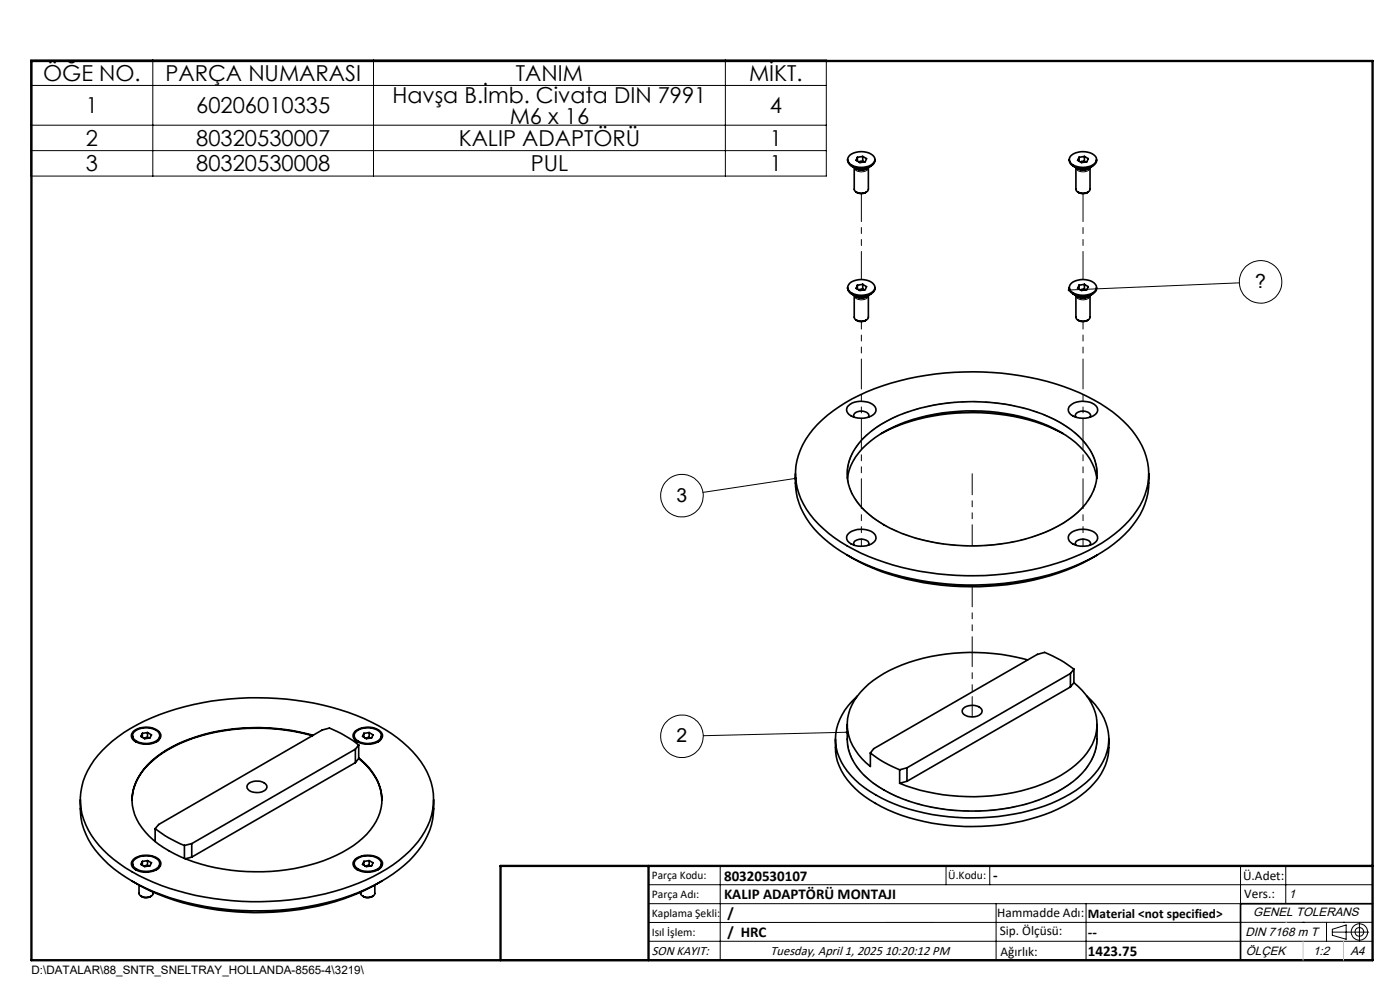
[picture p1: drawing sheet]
<svg xmlns="http://www.w3.org/2000/svg" width="297mm" height="210mm" viewBox="0 0 297 210" stroke-linecap="round" stroke-linejoin="round" font-family="sans-serif">
<g fill="none" stroke="#000" stroke-width=".35">
<path d="M179.8 33.8v.2a1.71 1.71 0 0 0 .9 1.2M180.3 32.9a4.1 4.1 0 0 1 5.1 .3 1.21 1.21 0 0 1-.7 1.8 4 4 0 0 1-4.6-.5 1.03 1.03 0 0 1 .2-1.6zM180.7 35.2a2.98 2.98 0 0 0 4 0M181.2 35.6v4.5l.4 .6M181.4 35.7a2.28 2.28 0 0 0 2.6 0M181.9 33.4v.8M182.5 34.3l-.3 .1M182.5 34.3l.7 .1M183 33.2l.8 .4-.2 .7-1.2 .2-.8-.5 .3-.6M183 33.2l-1.1 .2M183 34.2l.3 .2M183 33.2v1"/>
<path d="M183 34.2l-.5 .1M184.2 35.6v4.5a1.68 1.68 0 0 1-2.6 .6M185.6 33.8a2.08 2.08 0 0 1-2.3 1.9h-1.2l-1.4-.5M226.8 33.8v.2a1.47 1.47 0 0 0 .9 1.2M227 33.2a4 4 0 0 1 5.4 0 1.21 1.21 0 0 1-.6 1.8 4.1 4.1 0 0 1-4.8-.5 1.06 1.06 0 0 1 0-1.3zM227.7 35.2a2.98 2.98 0 0 0 4.1 0M228.2 35.6v4.5l.5 .6M228.4 35.7a2.28 2.28 0 0 0 2.7 0M228.9 33.4v.8M229.2 34.4l.3-.1zM230 34.2l.3 .2-.8-.1M230 33.2v1"/>
<path d="M230 33.2l.9 .4-.3 .7-1.2 .2-.8-.5 .3-.6M230 33.2l-1.1 .2M230 34.2l-.5 .1M231.2 35.6v4.5a1.68 1.68 0 0 1-2.5 .6M232.6 33.8a2.08 2.08 0 0 1-2.3 1.9h-1.1l-1.5-.5M181.6 40.7a1.9 1.9 0 0 0 2.2 0M228.7 40.7a1.9 1.9 0 0 0 2.1 0M179.8 61v.2a1.57 1.57 0 0 0 .9 1.2M180.3 60a4.1 4.1 0 0 1 5.1 .4 1.18 1.18 0 0 1-.7 1.8 4.1 4.1 0 0 1-4.6-.6 1.07 1.07 0 0 1 .2-1.6zM180.7 62.4a2.98 2.98 0 0 0 4 0M181.2 62.7v4.6l.2 .4 .2 .2M181.4 62.8a2.13 2.13 0 0 0 2.6 0"/>
<path d="M181.6 67.9a1.9 1.9 0 0 0 2.2 0M181.9 60.5v.8M182.5 61.4l-.3 .1M182.5 61.4l.7 .1M183 60.3v1M183 60.3l.8 .5-.2 .6-1.2 .2-.8-.4 .3-.7M183 60.3l-1.1 .2M183 61.3l.3 .2M183 61.3l-.5 .1M184.2 62.7v4.6a1.71 1.71 0 0 1-2.6 .6M185.6 61a2.08 2.08 0 0 1-2.3 1.8h-1.2l-1.4-.4M226.8 61v.2a1.37 1.37 0 0 0 .9 1.2"/>
<path d="M227.3 60a4.1 4.1 0 0 1 5.1 .4 1.18 1.18 0 0 1-.6 1.8 4.1 4.1 0 0 1-4.8-.6 1.12 1.12 0 0 1 .3-1.6zM227.7 62.4a2.98 2.98 0 0 0 4.1 0M228.2 62.7v4.6l.2 .4 .3 .2M228.4 62.8a2.13 2.13 0 0 0 2.7 0M228.7 67.9a1.9 1.9 0 0 0 2.1 0M228.9 60.5v.8M229.5 61.4l-.3 .1M229.5 61.4l.8 .1M230 60.3l.9 .5-.3 .6-1.2 .2-.8-.4 .3-.7M230 60.3l-1.1 .2M230 61.3l.3 .2M230 60.3v1"/>
<path d="M230 61.3l-.5 .1M231.2 62.7v4.6a1.71 1.71 0 0 1-2.5 .6M232.6 61a2.08 2.08 0 0 1-2.3 1.8h-1.1l-1.5-.4M173.4 90.1a36.6 36.6 0 0 1 17.5-9.3 61.3 61.3 0 0 1 38.1 2.5 27.3 27.3 0 0 1 12.7 10.2 13.4 13.4 0 0 1-1.3 15.9 32.4 32.4 0 0 1-16.1 10 60.8 60.8 0 0 1-41.6-2 26.3 26.3 0 0 1-12.2-10.4 13.5 13.5 0 0 1 2-15.9zM179.8 86.3a4.2 4.2 0 0 1 5.9 .1 1.36 1.36 0 0 1-.9 1.9 4.4 4.4 0 0 1-5-.7 1.16 1.16 0 0 1 0-1.3zM181.2 88.5a.78 .78 0 0 1 .7-1.2 1.81 1.81 0 0 1 2.4 .9l-.1 .3M182.9 93.2a28.1 28.1 0 0 1 15.4-7.3 42.5 42.5 0 0 1 25.4 3.1 16.6 16.6 0 0 1 8.5 8.3 9.9 9.9 0 0 1-2.7 10.5 28.2 28.2 0 0 1-15.3 7.3 42.4 42.4 0 0 1-25.5-3.1 18.1 18.1 0 0 1-8-7.4 9.8 9.8 0 0 1 2.2-11.4zM187 92a43.7 43.7 0 0 1 29.6-3.3l4.7 1.4 4.2 1.9M227.1 86a4.3 4.3 0 0 1 5.6 .4 1.36 1.36 0 0 1-.9 1.9 4.4 4.4 0 0 1-4.9-.7 1.13 1.13 0 0 1 .2-1.6zM228.2 88.5a.78 .78 0 0 1 .7-1.2 1.81 1.81 0 0 1 2.5 .9l-.2 .3M168.7 100.5a16 16 0 0 0 6 13.7 28.3 28.3 0 0 0 5 3.5M179.7 117.7a51.9 51.9 0 0 0 30 6.6 48.9 48.9 0 0 0 23-6.6"/>
<path d="M179.8 101.5a12.7 12.7 0 0 1 6-8.8 37.5 37.5 0 0 1 22.6-5.5 33.7 33.7 0 0 1 19.8 6.7 11.8 11.8 0 0 1 4.5 7.6M180.1 113.1a4.3 4.3 0 0 1 5.6 .4 1.41 1.41 0 0 1-.9 1.9 4.4 4.4 0 0 1-5-.6 1.18 1.18 0 0 1 .3-1.7zM181.2 115.7a.78 .78 0 0 1 .7-1.2l.8-.1 .8 .1a.78 .78 0 0 1 .7 1.2M227.1 113.1a4.3 4.3 0 0 1 5.6 .4 1.41 1.41 0 0 1-.9 1.9 4.4 4.4 0 0 1-4.9-.6 1.18 1.18 0 0 1 .2-1.7zM228.2 115.7a.78 .78 0 0 1 .7-1.2l.8-.1 .8 .1a.78 .78 0 0 1 .7 1.2M243.7 100.5a15.5 15.5 0 0 1-5.2 12.9 39.3 39.3 0 0 1-19.7 9.4 60.3 60.3 0 0 1-36.1-3.5l-3-1.6M218 140a43 43 0 0 0-29.3 2.2 16.8 16.8 0 0 0-8.4 8.3 9.9 9.9 0 0 0 2.5 10.4l1.8 1.7v-2.9M21.7 159.2a36.7 36.7 0 0 1 17.4-9.3 61.3 61.3 0 0 1 38.1 2.5 26.4 26.4 0 0 1 13.4 11.4 13.8 13.8 0 0 1-2.8 15.8 35.7 35.7 0 0 1-17 9.5 61.1 61.1 0 0 1-38.2-1.9 29.1 29.1 0 0 1-13.2-10 13.5 13.5 0 0 1 1.4-17zM28.1 156.1a1.24 1.24 0 0 0 .8 1.3M28.3 155.1a4.3 4.3 0 0 1 5.7 .4 1.54 1.54 0 0 1-1.4 2.1 4.5 4.5 0 0 1-4.5-.8 1.18 1.18 0 0 1 .2-1.7zM28.3 155.4a4 4 0 0 1 5.4 0 1.37 1.37 0 0 1-1.1 2 3.7 3.7 0 0 1-4.4-1v-.7zM30.2 155.6v.8"/>
<path d="M30.7 156.5l-.2 .1M30.7 156.5l.8 .1M30.7 156.5l-.3 .1M31.3 155.4v1M31.3 155.4l.8 .5-.3 .6-1.1 .2-.8-.5 .3-.6M31.3 155.4l-1.1 .2M31.3 156.4l.2 .2M31.3 156.4l-.6 .1M33.9 156.1v.1a1.35 1.35 0 0 1-.8 1.2M66.3 156.1a42.5 42.5 0 0 0-29.3 2.2 15.8 15.8 0 0 0-8.7 9.2l-.3 2.2M66.4 156a43.4 43.4 0 0 0-28.7 1.8 16.5 16.5 0 0 0-9.3 9.2 9.7 9.7 0 0 0 2.4 9.5 25.5 25.5 0 0 0 13.4 7.2 41.9 41.9 0 0 0 28.4-2.9 14.8 14.8 0 0 0 8.3-9.5 10.4 10.4 0 0 0-3.5-9.4l-1.3-1.1M75.1 156.1a1.27 1.27 0 0 0 .8 1.3"/>
<path d="M75.4 155.1a4.3 4.3 0 0 1 5.6 .4 1.54 1.54 0 0 1-1.3 2.1 4.5 4.5 0 0 1-4.6-.8 1.18 1.18 0 0 1 .3-1.7zM75.4 155.4a4 4 0 0 1 5.3 0 1.34 1.34 0 0 1-1.1 2 3.7 3.7 0 0 1-4.4-1v-.7zM75.4 158.9l-34.7 20.1M75.4 158.9v2.9M76.1 158a26.3 26.3 0 0 0-6.2-3.6l-1.6 .5-34.6 20-.8 .9M76.1 158v2.9M76.1 158l-.7 .9M77.2 155.6v.8M77.5 156.6l.3-.1zM78.3 156.4l.2 .2-.7-.1M78.3 155.4v1M78.3 155.4l.8 .5-.3 .6-1.1 .2-.8-.5 .3-.6"/>
<path d="M78.3 155.4l-1.1 .2M78.3 156.4l-.5 .1M80.9 156.1v.1a1.55 1.55 0 0 1-.7 1.2M177.2 156.8a12.6 12.6 0 0 0 5.1 11.3 36.2 36.2 0 0 0 20.6 7.1 44.2 44.2 0 0 0 22.9-4.3 17.7 17.7 0 0 0 8.7-8.6 12 12 0 0 0 .7-5.5M179.7 153.7a16.6 16.6 0 0 0 .6 6.2 16.1 16.1 0 0 0 8.4 8.3 42.2 42.2 0 0 0 34.4 .3 16.3 16.3 0 0 0 9.2-9.1 15.4 15.4 0 0 0 .4-5.7M181.9 147.7a11.7 11.7 0 0 0-4.2 12 16.7 16.7 0 0 0 8 8.9 43.8 43.8 0 0 0 27.7 4.4 33.2 33.2 0 0 0 17-7 12.1 12.1 0 0 0 4.7-10.6 13 13 0 0 0-4.5-7.7M184.6 159.7a24.7 24.7 0 0 0 6.3 3.6M204.4 150.3a2.85 2.85 0 0 1 3.8 .2 1.1 1.1 0 0 1-1 1.4 2.57 2.57 0 0 1-3-.8v-.6zM227.1 145.7l-34.7 20M227.1 142.9l-34.7 20M227.1 142.9v2.8M227.8 144.8a11.8 11.8 0 0 1 4.9 9.2 12.2 12.2 0 0 1-5.5 9 34.3 34.3 0 0 1-18.8 5.9 41.2 41.2 0 0 1-17.5-2.8"/>
<path d="M227.8 141.9a24.7 24.7 0 0 0-6.2-3.5l-1.5 .4-34.8 20-.7 .9M227.8 141.9v2.9M227.8 144.8l-.7 .9M227.8 141.9l-.7 1M17 169.6a16.1 16.1 0 0 0 6 13.7l2.3 1.9 2.7 1.7M32.9 175.8a24.7 24.7 0 0 0 6.2 3.5M32.9 175.8v2.7M39.1 179.3v2.8M40.7 179l-1.6 .3M40.7 179v2.8M52.6 166.3a2.95 2.95 0 0 1 3.9 .2 1.1 1.1 0 0 1-1 1.5 2.65 2.65 0 0 1-3.1-.9l.1-.5zM75.4 161.8l-34.7 20"/>
<path d="M76.1 160.9a11.4 11.4 0 0 1 4.9 8.8M76.1 160.9l-.7 .9M92 169.6a16.2 16.2 0 0 1-6.2 13.9 42.3 42.3 0 0 1-20.6 8.8 60.1 60.1 0 0 1-34.2-3.9l-3-1.5M190.9 163.3v2.8M192.4 165.7l-1.5 .4M192.4 162.9l-1.5 .4M192.4 162.9v2.8M28 186.9a52.7 52.7 0 0 0 30 6.6 48.9 48.9 0 0 0 23-6.6M28.1 183.2a1.24 1.24 0 0 0 .8 1.3M28.3 182.3a4.3 4.3 0 0 1 5.7 .4 1.36 1.36 0 0 1-.9 1.8 4.4 4.4 0 0 1-5-.6 1.18 1.18 0 0 1 .2-1.6zM28.3 182.6a4 4 0 0 1 5.4 0 1.35 1.35 0 0 1-1.1 2 3.6 3.6 0 0 1-4.4-1.1v-.6zM29.5 187.7v2l.5 .4"/>
<path d="M30 190.1a1.9 1.9 0 0 0 2.1 0M30.2 182.7v.8M30.5 183.7h1M31.3 182.6l.8 .4-.3 .6-1.1 .2-.8-.4 .3-.7M31.3 182.6l-1.1 .1M31.3 183.6l.2 .1M31.3 182.6v1M31.3 183.6l-.9 .1M32.5 189.3a1.09 1.09 0 0 1-1.5 1.1l-1-.3M33.9 183.2v.2a1.35 1.35 0 0 1-.8 1.1M40.7 181.8l-1.4 .4M75.1 183.2a1.27 1.27 0 0 0 .8 1.3"/>
<path d="M75.4 182.3a4.3 4.3 0 0 1 5.6 .4 1.36 1.36 0 0 1-.9 1.8 4.4 4.4 0 0 1-5-.6 1.18 1.18 0 0 1 .3-1.6zM75.6 182.3a4.1 4.1 0 0 1 5.1 .3 1.31 1.31 0 0 1-1.1 2 3.6 3.6 0 0 1-4.4-1.1 1.08 1.08 0 0 1 .4-1.2zM76.5 189.3a.7 .7 0 0 0 .5 .8M77 190.1a1.9 1.9 0 0 0 2.1 0M77.2 182.7v.8M78.3 183.6l.2 .1h-1M78.3 182.6l.8 .4-.3 .6-1.1 .2-.8-.4 .3-.7M78.3 182.6l-1.1 .1M78.3 182.6v1M78.3 183.6l-.8 .1M79.5 187.7v1.8a1.71 1.71 0 0 1-2.5 .6M80.9 183.2l-.2 .8-.5 .5"/>
<path d="M291.2 191.7h-28v12M106.2 203.7h185"/>
</g>
<path d="M181.2 35.6l.5 .6M181.7 36.2a1.82 1.82 0 0 0 2.5-.6M228.3 35.6a1.73 1.73 0 0 0 3 0M181.2 62.7a1.73 1.73 0 0 0 3 0M228.3 62.7l.4 .6M228.7 63.3a1.82 1.82 0 0 0 2.6-.6" fill="none" stroke="#000" stroke-width=".21" stroke-dasharray="6.3 1.3 1.3 1.3 1.3 1.3"/>
<path d="M232.7 156.7a11.7 11.7 0 0 1-5 9 34.7 34.7 0 0 1-20.2 6.3 37.8 37.8 0 0 1-21.2-5.2 12.9 12.9 0 0 1-6.6-9.8v-.3" fill="none" stroke="#000" stroke-width=".21" stroke-dasharray="6.3 1.3 1.3 1.3 1.3 1.3" stroke-dashoffset="1.5"/>
<path d="M225 111.3a41 41 0 0 1-26.7 3.8 28.1 28.1 0 0 1-15.4-7.3 9.8 9.8 0 0 1-.3-14.2 26.9 26.9 0 0 1 14.9-7.6 42 42 0 0 1 26.9 3.3 15.5 15.5 0 0 1 7.9 8.5 10 10 0 0 1-3.2 10.4 20.4 20.4 0 0 1-4.1 3.1" fill="none" stroke="#000" stroke-width=".21" stroke-dasharray="6.3 1.3 1.3 1.3 1.3 1.3" stroke-dashoffset="-.2"/>
<path d="M182.7 41.1v18.2M229.8 41.1v18.2" fill="none" stroke="#000" stroke-width=".21" stroke-dasharray="6.3 1.3 1.3 1.3 1.3 1.3" stroke-dashoffset=".4"/>
<path d="M182.7 68.2v47.7M229.8 68.2v47.7" fill="none" stroke="#000" stroke-width=".21" stroke-dasharray="6.3 1.3 1.3 1.3 1.3 1.3" stroke-dashoffset="4.7"/>
<path d="M206.2 100.5v15.3" fill="none" stroke="#000" stroke-width=".21" stroke-dasharray="6.3 1.3 1.3 1.3 1.3 1.3" stroke-dashoffset="1.9"/>
<path d="M206.2 124.4v27.6" fill="none" stroke="#000" stroke-width=".21" stroke-dasharray="6.3 1.3 1.3 1.3 1.3 1.3" stroke-dashoffset="2.1"/>
<g fill="none" stroke="#000" stroke-width=".21">
<path d="M6.5 12.7h168.8v24.7h-168.8zM6.5 18.1h168.8M32.4 12.7v24.7M79.2 12.7v24.7M153.9 12.7v24.7M6.5 26.6h168.8M6.5 32h168.8M262.9 60l-36.1 1.5M168.7 101.5l-19.6 2.9M179.7 155.3l-30.5 .8M137.6 187.7h153.6M137.6 191.7h153.6"/>
<path d="M137.6 199.7h153.6M152.8 183.7v20M200.7 183.7v4M210 183.7v4M211.3 191.7v12M230.4 191.7v12M263.2 183.7v20M272.8 183.7v8M276.4 195.6h.1M281.4 195.6v4.1M282.6 197.7h7.8M282.6 197.1l3-.9v3l-3-.8z"/>
<path d="M285 195.6h.1M288.4 195.8v3.8M291.2 195.6l-153.6 .1"/>
<circle cx="267.4" cy="59.8" r="4.5"/>
<circle cx="144.7" cy="105.1" r="4.5"/>
<circle cx="144.7" cy="156.2" r="4.5"/>
<circle cx="288.4" cy="197.7" r="1.74"/>
<circle cx="288.4" cy="197.7" r=".93"/>
</g>
<path d="M6.7 12.9h284.5v190.8h-284.5zM137.6 183.7v20M291.2 183.7h-185v20" fill="none" stroke="#000" stroke-width=".5"/>
<path d="M272.8 195.6h.1M276.4 199.7v4M285 199.7v4" fill="none" stroke="#c0c0c0" stroke-width=".21"/>
<path d="M226.7 61.2l-.2 .3h.3h-.3a.33 .33 0 0 0 .4 .3 .33 .33 0 0 0 .2-.4 .33 .33 0 0 0-.4-.2zM179.5 155.1a.34 .34 0 0 0 .1 .5 .34 .34 0 0 0 .5-.3h-.4l.4-.1a.35 .35 0 0 0-.6-.1zM168.6 101.2a.34 .34 0 0 0 0 .6 .34 .34 0 0 0 .5-.4l-.4 .1 .4-.1-.2-.2z" fill="#000"/>
<g font-size="4.7">
<text x="9.1" y="17.1">ÖĞE NO.</text>
<text x="35.1" y="17.1">PARÇA NUMARASI</text>
<text x="109.5" y="17.1">TANIM</text>
<text x="158.9" y="17.1">MİKT.</text>
<text x="83.3" y="21.7">Havşa B.İmb. Civata DIN 7991</text>
<text x="18.2" y="24">1</text>
<text x="41.6" y="24">60206010335</text>
<text x="108.1" y="26.3">M6 x 16</text>
<text x="163.3" y="24">4</text>
<text x="18.2" y="30.9">2</text>
<text x="41.6" y="30.9">80320530007</text>
<text x="97.3" y="30.9">KALIP ADAPTÖRÜ</text>
<text x="163.3" y="30.9">1</text>
<text x="18.2" y="36.3">3</text>
<text x="41.6" y="36.3">80320530008</text>
<text x="112.6" y="36.3">PUL</text>
<text x="163.3" y="36.3">1</text>
</g>
<g font-size="4.1">
<text x="266.3" y="61.1">?</text>
<text x="143.5" y="106.4">3</text>
<text x="143.5" y="157.4">2</text>
</g>
<g font-size="3.2">
<text x="153.6" y="190.8">KALIP ADAPTÖRÜ MONTAJI</text>
<text x="153.6" y="186.8">80320530107</text>
<text x="210.7" y="186.6">-</text>
<text x="154.3" y="194.8">/</text>
<text x="154.3" y="198.8">/ HRC</text>
<text x="230.8" y="198.7">--</text>
<text x="230.8" y="202.8">1423.75</text>
</g>
<g font-size="2.8">
<text x="263.7" y="186.7">Ü.Adet:</text>
<text x="263.9" y="190.5">Vers.:</text>
<text x="211.5" y="194.5">Hammadde Adı:</text>
<text x="230.8" y="194.7">Material &lt;not specified&gt;</text>
<text x="138.3" y="202.6">SON KAYIT:</text>
<text x="163.5" y="202.6">Tuesday, April 1, 2025 10:20:12 PM</text>
<text x="212.1" y="198.4">Sip. Ölçüsü:</text>
<text x="212.2" y="202.7">Ağırlık:</text>
</g>
<g font-size="2.6">
<text x="273.4" y="190.4">1</text>
<text x="265.9" y="194.4">GENEL TOLERANS</text>
<text x="264.2" y="198.5">DIN 7168 m T</text>
<text x="264.3" y="202.6">ÖLÇEK</text>
<text x="278.5" y="202.6">1:2</text>
<text x="286.5" y="202.6">A4</text>
</g>
<g font-size="2.5">
<text x="138.3" y="186.4">Parça Kodu:</text>
<text x="138.3" y="190.5">Parça Adı:</text>
<text x="201.2" y="186.5">Ü.Kodu:</text>
<text x="138.3" y="194.5">Kaplama Şekli:</text>
<text x="138.3" y="198.6">Isıl İşlem:</text>
<text x="6.7" y="206.7">D:\DATALAR\88_SNTR_SNELTRAY_HOLLANDA-8565-4\3219\</text>
</g>
</svg>
